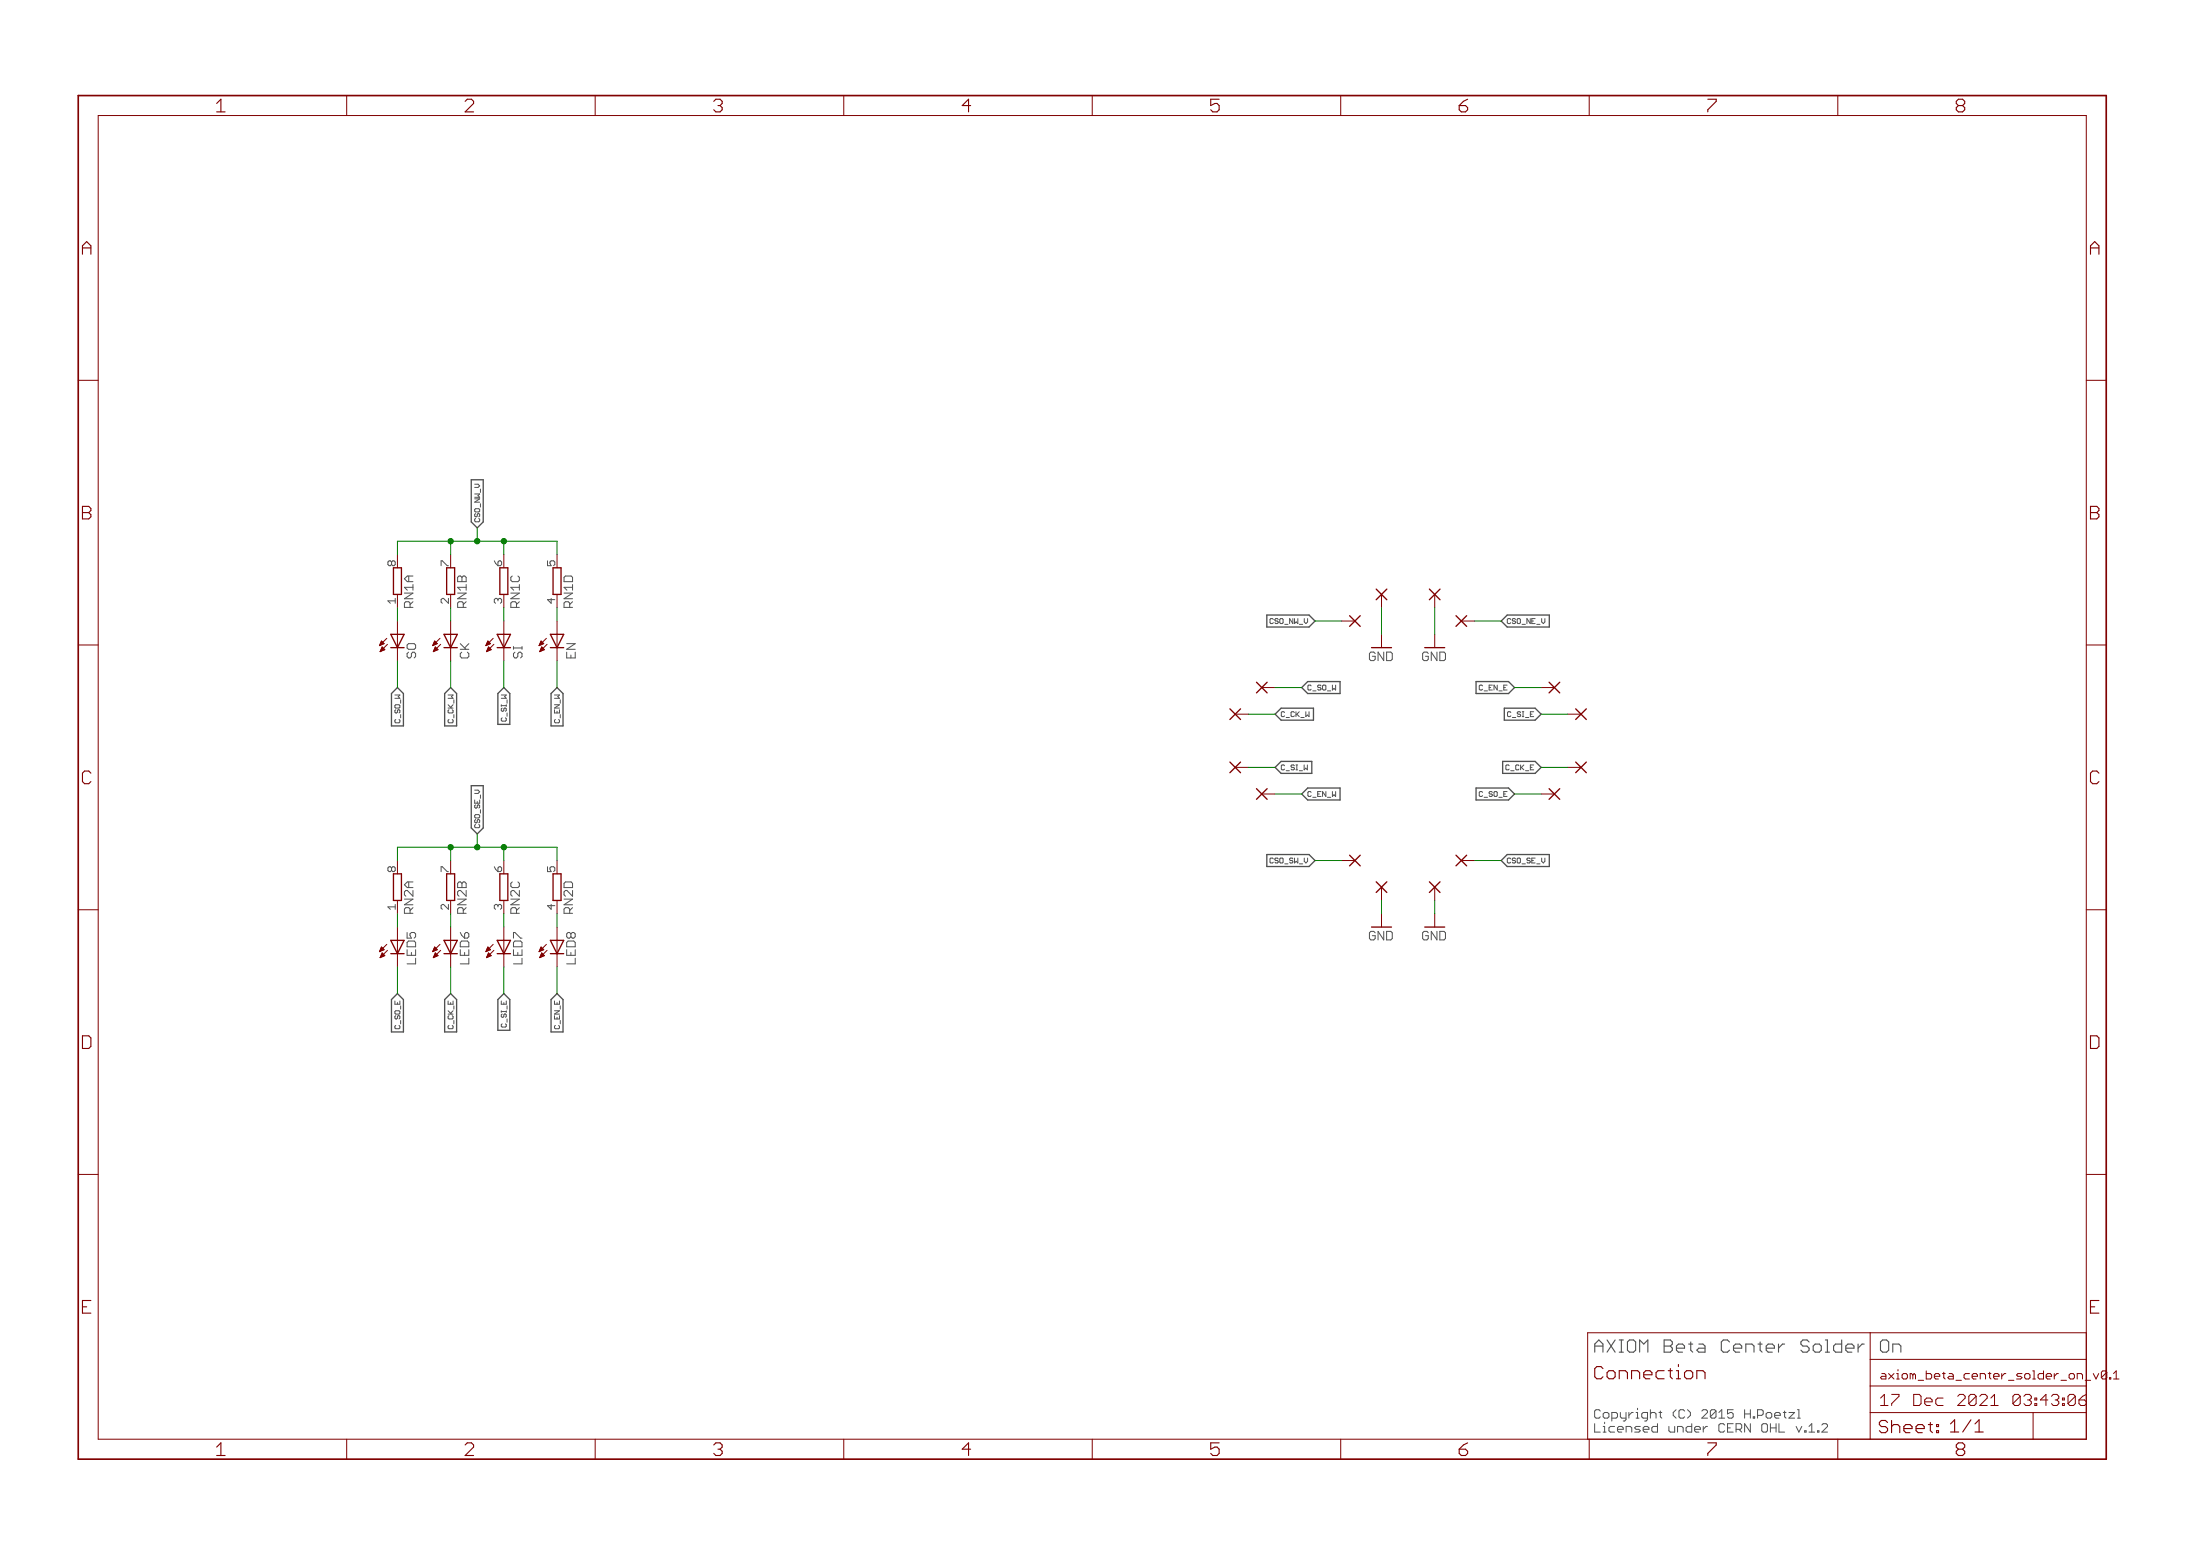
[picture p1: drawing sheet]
<svg xmlns="http://www.w3.org/2000/svg" width="420mm" height="297mm" viewBox="0 0 420 297" stroke-linecap="round" stroke-linejoin="round" font-family="sans-serif">
<path d="M304.6 257h1.5M305.4 255.8l-.8 .8v1.5M359.5 255.8h.8l.4 .4v1.5l-.4 .4h-.8M361.5 258.1v-1.5h1.1l.4 .4v1.1" fill="none" stroke="#505050" stroke-width=".21"/>
<g fill="none" stroke="#505050" stroke-width=".19">
<path d="M90.7 97.3l.1-.2h.6l.2 .2v.3l-.2 .1h-.6l-.1-.1zM90.7 95.2h.9l-.9 .7h.9M90.7 94.3h.9l-.3 .3 .3 .3h-.9M90.7 92.4h.6l.3 .4-.3 .2h-.6M90.8 99l-.1 .1v.3l.1 .2h.6l.2-.2v-.3l-.2-.1M90.8 98l-.1 .2v.3l.3 .2 .1-.2v-.3l.3-.2 .2 .2v.3l-.2 .2M91.8 93.4v.6M91.8 96.2v.6M74.8 107.3l-.3-.2h-.2l-.2 .2v.5l.2 .2h.2l.3-.2M75.5 114.7h-1.4l.4 .5M77.2 115.1v.9h1.7M77.2 113.2h1.7l-1.7 1.1h1.7"/>
<path d="M77.5 114.9h.6M78.9 112.1h-1.7l.6 .6M78.9 110h-1.1l-.6 .5 .6 .5h1.1M84.2 108v-.9h.3l.9 .9M84.5 115.2l-.3-.3v-.4l.3-.3h.2l.9 1M87.4 115.1v.9h1.6M87.4 113.2h1.6l-1.6 1.1h1.6M87.7 114.9h.5M87.9 110h-.2l-.3 .2v.8h1.6M89 112.1h-1.6l.5 .6M94.4 107.1l.7 .9M95.1 114.5l-.2-.3h-.3l-.2 .3v.4l.2 .3"/>
<path d="M97.6 115.1v.9h1.6M97.6 113.2h1.6l-1.6 1.1h1.6M97.8 114.9h.6M97.8 110l-.2 .2v.6l.2 .2h1.1M99.2 112.1h-1.6l.5 .6M104.6 107.1v.9h.7l-.3-.5v-.2l.3-.2M106 114.5h-1.4l.7 .7M107.7 115.1v.9h1.6M107.7 113.2h1.6l-1.6 1.1h1.6M108 114.9h.5M109.1 110h-1.1l-.3 .2v.8h1.6M109.3 112.1h-1.6l.6 .6"/>
<path d="M243.2 118.3l-.2-.2h-.3l-.2 .2v.6l.2 .1h.3l.2-.1M288.5 118.3l-.1-.2h-.4l-.1 .2v.6l.1 .1h.4l.1-.1M288.8 118.9l.2 .1h.3M289.3 118.1h-.3l-.2 .2 .2 .3h.3M75.4 134.7l.2-.2h.6l.2 .2v.3l-.2 .2h-.6l-.2-.2zM75.4 132.7h1l-.3 .3 .3 .3h-1M75.6 137.4l-.2 .1v.3l.2 .2h.6l.2-.2v-.3l-.2-.1M75.6 135.5l-.2 .1v.4l.3 .1 .2-.1v-.4l.3-.1 .2 .1v.4l-.2 .1M76.5 133.6v.6M76.5 136.4v.6M78 124.5l-.3 .3v.5l.3 .3h.3M79.1 122.9h-1.1l-.3 .2v.6l.3 .3h1.1"/>
<path d="M85.6 135.2h.9M85.6 132.7h.9l-.3 .3 .3 .3h-.9M85.6 134.5l.6 .7M85.7 137.4l-.1 .1v.3l.1 .2h.7l.1-.2v-.3l-.1-.1M85.7 135.5l-.1 .1v.4l.1 .1h.7l.1-.1v-.4l-.1-.1M86.5 134.5l-.4 .5M86.7 133.6v.6M86.7 136.4v.6M87.9 124h1.6M87.9 122.9l1.1 1.1M88.2 124.5l-.3 .3v.5l.3 .3h1.1M95.7 134.5v.4"/>
<path d="M95.7 134.7h1M95.7 132.7h1l-.3 .3 .3 .3h-1M95.9 137l-.2 .2v.3l.2 .2h.6l.2-.2v-.3l-.2-.2M95.9 135.2l-.2 .1v.3l.4 .2 .1-.2v-.3l.3-.1 .2 .1v.3l-.2 .2M96.7 134.5v.4M96.8 133.6v.6M96.8 136.1v.6M98.1 123.4v.6M98.1 123.7h1.6M98.3 124.5l-.2 .3v.5l.2 .3h.3M105.9 134.5h.9l-.9 .7h.9M105.9 132.7h.9l-.3 .3 .3 .3h-.9"/>
<path d="M105.9 135.5v.6h.9v-.6M106.1 137.4l-.2 .1v.3l.2 .2h.6l.1-.2v-.3l-.1-.1M106.4 135.8v.3M107 133.6v.6M107 136.4v.6M108.2 124.5v1.1h1.7M108.2 122.9h1.7l-1.7 1.1h1.7M245.3 136l-.1-.1h-.3l-.2 .1v.7l.2 .1h.3l.1-.1M245.6 137h.7M250.4 130.9l-.1-.1h-.4l-.1 .1v.7l.1 .1h.4l.1-.1M250.7 131.9h.6M283.1 130.9l-.1-.1-.5 .1v.7l.2 .1 .4-.1"/>
<path d="M283.4 131.9h.7M288.5 136l-.1-.1h-.3l-.2 .1v.7l.2 .1 .4-.1M288.8 137h.7M90.7 152.7v.6h.9v-.6M90.7 150.8h.6l.3 .4-.3 .3h-.6M90.8 153.6l-.1 .2v.3l.3 .2 .1-.2v-.3l.3-.2 .2 .2v.3l-.2 .2M90.8 155.5h.6l.2 .2v.3l-.2 .1h-.6l-.1-.1v-.3zM90.8 156.4l-.1 .2v.3l.3 .2 .1-.2v-.3l.3-.2 .2 .2v.3l-.2 .2M90.8 157.4l-.1 .1v.4l.1 .1h.6l.2-.1v-.4l-.2-.1M91.1 153v.3M91.8 151.8v.6M91.8 154.6v.6"/>
<path d="M245.3 146.2l-.1-.2h-.3l-.2 .2v.6l.2 .2h.3l.1-.2M245.6 147.1h.7M250.4 151.3l-.1-.2h-.4l-.1 .2v.6l.1 .1h.4l.1-.1M250.7 152.2h.6M283.1 151.3l-.1-.2-.5 .2v.6l.2 .1 .4-.1M283.4 152.2h.7M288.2 146.2l-.1-.2-.5 .2v.6l.2 .2 .4-.2M288.5 147.1h.7M74.8 165.7l-.3-.2h-.2l-.2 .2v.5l.2 .2h.2l.3-.2M75.5 173.1h-1.4l.4 .5M77.2 173.5v.8h1.7M77.2 171.6h1.7l-1.7 1.1h1.7"/>
<path d="M77.5 173.3h.6M77.7 178v1.1h.9l-.3-.5v-.3l.3-.3M77.8 170h-.3l-.3 .3v.5l.3 .3M77.8 168.4l-.6 .5 .6 .5M79.1 179.6h-1.1l-.3 .3v.8h1.7M84.2 166.4v-.9h.3l.9 .9M84.5 173.6l-.3-.2v-.5l.3-.2h.2l.9 .9M87.4 173.5v.8h1.6M87.4 171.6h1.6l-1.6 1.1h1.6M87.7 173.3h.5M87.9 178l.3 .6 .5 .5M87.9 168.4h-.2l-.3 .2v.8h1.6"/>
<path d="M87.9 170h-.2l-.3 .3v.5l.3 .3M89.3 179.6h-1.1l-.3 .3v.8h1.6M94.4 165.5l.7 .9M95.1 172.9l-.2-.2h-.3l-.2 .2v.5l.2 .2M97.6 173.5v.8h1.6M97.6 171.6h1.6l-1.6 1.1h1.6M97.8 168.4l-.2 .2v.6l.2 .2h1.1M97.8 173.3h.6M98.1 179.1v-1.1h.2l1.1 1.1M98.1 170h-.3l-.2 .3v.5l.2 .3M99.4 179.6h-1.1l-.2 .3v.8h1.6M104.6 165.5v.9h.7l-.3-.5v-.2l.3-.2"/>
<path d="M106 172.9h-1.4l.7 .7M107.7 173.5v.8h1.6M107.7 171.6h1.6l-1.6 1.1h1.6M108 173.3h.5M108.3 170h-.3l-.3 .3v.5l.3 .3M108.8 178h-.3l-.3 .3v.5l.3 .3h.3M109.1 168.4h-1.1l-.3 .2v.8h1.6M109.6 179.6h-1.1l-.3 .3v.8h1.7M243.2 164l-.2-.2h-.3l-.2 .2v.6l.2 .1 .5-.1M288.5 164l-.1-.2-.5 .2v.6l.1 .1h.4l.1-.1M288.8 164.6l.2 .1h.3M289.3 163.8h-.3l-.2 .2 .2 .3h.3"/>
<path d="M75.4 191.1v.6h1v-.6M75.4 193.1l.2-.1h.6l.2 .1v.3l-.2 .2h-.6l-.2-.2zM75.6 193.9l-.2 .1v.4l.2 .1 .3-.1v-.4l.2-.1 .3 .1v.4l-.2 .1M75.6 195.7l-.2 .2v.3l.2 .2h.6l.2-.2v-.3l-.2-.2M75.9 191.4v.3M76.5 192v.6M76.5 194.8v.7M77.7 181.3v1.1h1.7M77.7 184h1.7M85.6 191.1v.6h.9v-.6M85.6 193.6h.9M85.6 193l.6 .6"/>
<path d="M85.7 193.9l-.1 .1v.4l.1 .1h.7l.1-.1v-.4l-.1-.1M85.7 195.7l-.1 .2v.3l.1 .2h.7l.1-.2v-.3l-.1-.2M86.1 191.4v.3M86.5 193l-.4 .4M86.7 192v.6M86.7 194.8v.7M87.9 181.3v1.1h1.6M87.9 184h1.6M95.7 191.1v.6h1v-.6M95.7 193v.3M95.7 193.1h1M95.9 193.6l-.2 .1v.4l.4 .1 .1-.1v-.4l.3-.1 .2 .1v.4l-.2 .1"/>
<path d="M95.9 195.5l-.2 .1v.3l.2 .2h.6l.2-.2v-.3l-.2-.1M96.2 191.4v.3M96.7 193v.3M96.8 192v.6M96.8 194.5v.6M98.1 181.3v1.1h1.6M98.1 184h1.6M105.9 191.1v.6h.9v-.6M105.9 193.9v.6h.9v-.6M105.9 193h.9l-.9 .6h.9M106.1 195.7l-.2 .2v.3l.2 .2h.6l.1-.2v-.3l-.1-.2M106.4 191.4v.3"/>
<path d="M106.4 194.2v.3M107 192v.6M107 194.8v.7M108.2 181.3v1.1h1.7M108.2 184h1.7M304.5 271.8v1.6h1.1M305.4 269.1h-.6l-.3 .3v1.1l.3 .2h.6M341.7 269.6h1l-1 1.1M343.3 269.1h.3v1.6M347.1 273.1h.3v.3h-.3zM347.9 272l.3-.2h.5l.3 .2v.3l-1.1 1.1h1.1"/>
</g>
<g fill="none" stroke="#505050" stroke-width=".25">
<path d="M90 91.6h2.3v8l-1.2 1.2-1.1-1.2zM251.1 118.6l-1.1-1.2h-8.1v2.3h8.1M286.7 118.6l1.1-1.2h8.1v2.3h-8.1zM74.8 132.4l1.1-1.1 1.1 1.1v6.2h-2.2zM86.1 131.3l1.1 1.1v6.2h-2.3v-6.2zM96.2 131.3l1.2 1.1v5.9h-2.3v-5.9zM105.2 132.4l1.2-1.1 1.1 1.1v6.2h-2.3zM243.5 136.3l1.2-1.1h6.1v2.3h-6.1zM248.6 131.3l1.1-1.2h6.2v2.3h-6.2zM289.2 131.3l-1.1-1.2h-6.2v2.3h6.2M294.3 136.3l-1.1-1.1h-5.9v2.3h5.9M90 150h2.3v8.1l-1.2 1.1-1.1-1.1z"/>
<path d="M243.5 146.5l1.2-1.1h5.8v2.2h-5.8zM249.7 150.4h6.2v2.3h-6.2l-1.1-1.1zM289.2 151.6l-1.1-1.2h-6.2v2.3h6.2M294.3 146.5l-1.1-1.1h-6.2v2.2h6.2M251.1 164.3l-1.1-1.2h-8.1v2.3h8.1M286.7 164.3l1.1-1.2h8.1v2.3h-8.1zM74.8 190.8l1.1-1.1 1.1 1.1v6.2h-2.2zM84.9 190.8l1.2-1.1 1.1 1.1v6.2h-2.3zM95.1 190.8l1.1-1.1 1.2 1.1v5.9h-2.3zM105.2 190.8l1.2-1.1 1.1 1.1v6.2h-2.3z"/>
</g>
<g fill="none" stroke="#800000" stroke-width=".21">
<path d="M42.2 18.9l-.8 .8M90 18.9h-.8l-.4 .4M90.4 19.7l-1.6 1.7h1.6M137.5 18.9h-.8l-.4 .4M185 18.9l-1.2 1.3h1.6M232.8 18.9h-1.6v1.3l.8-.5M279.5 19.3l-.8 .9M326.2 18.9h1.6M327.8 19.3l-1.6 1.7v.4M374.8 18.9h-.8l-.4 .4v.4l.4 .5M41.4 21.4h1.6M136.3 21l.4 .4h.8"/>
<path d="M231.2 21l.4 .4h.8M278.7 20.2v.8l.4 .4h.8M278.7 20.2h1.2M374 20.2l-.4 .4v.4l.4 .4h.8M374 20.2h.8M15.7 47.3h1.7M16.6 46.1l-.9 .8v1.6M399.2 47.3h1.7M400 46.1l-.8 .8v1.6M15.7 97.9h1.3M17 96.7h-1.3v2.4h1.3M399.2 97.9h1.3"/>
<path d="M400.5 96.7h-1.3v2.4h1.3M16.2 147.2l-.5 .4v1.6l.5 .4M399.6 147.2l-.4 .4v1.6l.4 .4M17 197.7h-1.3v2.5h1.3M400.5 197.7h-1.3v2.5h1.3M15.7 249.5h.9M17.4 248.3h-1.7v2.4h1.7M399.2 249.5h.8M400.9 248.3h-1.7v2.4h1.7M41.4 277.9h1.6M42.2 275.4l-.8 .8M90 275.4h-.8l-.4 .4"/>
<path d="M90.4 276.2l-1.6 1.7h1.6M136.3 277.5l.4 .4h.8M137.5 275.4h-.8l-.4 .4M185 275.4l-1.2 1.2h1.6M231.2 277.5l.4 .4h.8M232.8 275.4h-1.6v1.2l.8-.4M278.7 276.6v.9l.4 .4h.8M278.7 276.6h1.2M279.5 275.8l-.8 .8M305.8 260.9h-.8l-.4 .4v1.5l.4 .4h.8M326.2 275.4h1.6M327.8 275.8l-1.6 1.7v.4"/>
<path d="M358.9 273.1l.4 .4h.8M360.1 271.2h-.8l-.4 .3v.4l.4 .4h.8M374 276.6l-.4 .5v.4l.4 .4h.8M374 276.6h.8M374.8 275.4h-.8l-.4 .4v.4l.4 .4"/>
</g>
<g fill="none" stroke="#800000" stroke-width=".19">
<path d="M66.2 18.2v3.9M113.7 18.2v3.9M161.1 18.2v3.9M208.6 18.2v3.9M256.1 18.2v3.9M303.5 18.2v3.9M351 18.2v3.9M18.8 22.1h379.6v252.6h-379.6zM14.9 72.6h3.9M398.4 72.6h3.9M75.9 105.9v2.5M75.9 113.5v2.5"/>
<path d="M75.9 118.6v7.6M86.1 105.9v2.5M86.1 113.5v2.5M86.1 118.6v7.6M96.2 105.9v2.5M96.2 113.5v2.5M96.2 118.6v7.6M106.4 105.9v2.5M106.4 113.5v2.5M106.4 118.6v7.6M256.2 118.6h2.6M263.8 113.5v2.5"/>
<path d="M274 113.5v2.5M279.1 118.6h2.5M14.9 123.1h3.9M72.5 123.2h.1M72.6 123.1h.3M72.6 122.9h.6M72.6 124.4h.1M72.6 122.8h.7M72.6 124.3h.3M72.7 122.7h.5M72.7 124.1h.5M72.7 122.6h.4"/>
<path d="M72.7 124h.8M72.8 122.5h.1M72.8 123.9h.6M72.9 122.4l.5 .5-.9 .4zM72.9 123.8h.4M72.9 123.7h.2M73 123.5h.1M73 123.5l.5 .5-.9 .4zM73.9 121.9l-1.4 1.4M74 123l-1.4 1.4M82.7 123.2h.1M82.7 123.1h.4"/>
<path d="M82.8 122.9h.6M82.8 124.4h.1M82.8 122.8h.7M82.8 124.3h.3M82.9 122.7h.4M82.9 124.1h.4M82.9 122.6h.3M82.9 124h.7M83 122.5h.1M83 123.9h.5M83 123.8h.4M83 122.4l.5 .5-.9 .4z"/>
<path d="M83.1 123.7h.2M83.1 123.5h.1M83.1 123.5l.6 .5-.9 .4zM84 121.9l-1.4 1.4M84.2 123l-1.4 1.4M92.8 123.2h.2M92.9 123.1h.3M92.9 122.9h.6M92.9 124.4h.1M93 122.8h.6M93 124.3h.2M93 122.7h.5"/>
<path d="M93 124.1h.5M93.1 122.6h.3M93.1 124h.7M93.1 122.5h.2M93.1 123.9h.6M93.2 123.8h.4M93.2 122.4l.5 .5-.9 .4zM93.2 123.7h.3M93.3 123.5h.1M93.3 123.5l.5 .5-.9 .4zM94.2 121.9l-1.4 1.4M94.3 123l-1.4 1.4"/>
<path d="M103 123.2h.1M103 123.1h.4M103.1 122.9h.6M103.1 124.4h.1M103.1 122.8h.7M103.1 124.3h.3M103.2 122.7h.5M103.2 124.1h.5M103.2 122.6h.3M103.2 124h.7M103.3 123.9h.5M103.3 122.5h.1"/>
<path d="M103.3 123.8h.4M103.3 122.4l.5 .5-.8 .4zM103.4 123.7h.2M103.4 123.5h.1M103.5 123.5l.5 .5-.9 .4zM104.4 121.9l-1.4 1.4M104.5 123l-1.4 1.4M235.9 136.3h2.5M241 131.3h2.5M263.8 121.1v2.5M274 121.1v2.5M294.3 131.3h2.6"/>
<path d="M299.4 136.3h2.5M398.4 123.1h3.9M235.9 146.5h2.5M241 151.6h2.5M294.3 151.6h2.6M299.4 146.5h2.5M14.9 173.7h3.9M75.9 164.3v2.5M75.9 171.9v2.5M75.9 177v7.6M86.1 164.3v2.5M86.1 171.9v2.5"/>
<path d="M86.1 177v7.6M96.2 164.3v2.5M96.2 171.9v2.5M96.2 177v7.6M106.4 164.3v2.5M106.4 171.9v2.5M106.4 177v7.6M256.2 164.3h2.6M263.8 169.4v2.5M263.8 174.4v2.6M274 169.4v2.5M274 174.4v2.6"/>
<path d="M279.1 164.3h2.5M398.4 173.7h3.9M72.5 181.6h.2M72.6 181.4h.4M72.6 182.8h.1M72.6 181.3h.7M72.7 181.2h.6M72.7 182.6h.3M72.7 181.1h.5M72.7 182.5h.5M72.8 181h.2M72.8 182.4h.7"/>
<path d="M72.8 180.8h.1M72.8 182.3h.5M72.9 180.8l.5 .5-.9 .4zM72.9 182.2h.3M72.9 182.1h.2M73 181.9l-.4 .9M73 181.9l.5 .5M73 181.9h.1M73.5 182.4l-.9 .4M73.9 180.3l-1.4 1.4M74 181.4l-1.4 1.4M82.7 181.6h.2"/>
<path d="M82.7 181.4h.4M82.8 182.8h.1M82.8 181.3h.6M82.8 181.2h.6M82.8 182.6h.3M82.9 181.1h.4M82.9 182.5h.5M82.9 181h.3M82.9 182.4h.7M83 180.8h.1M83 182.3h.5M83 180.8l.5 .5-.9 .4z"/>
<path d="M83 182.2h.4M83.1 182.1h.2M83.1 181.9h.1M83.1 181.9l-.3 .9M83.1 181.9l.6 .5M83.7 182.4l-.9 .4M84 180.3l-1.4 1.4M84.2 181.4l-1.4 1.4M92.8 181.6h.2M92.9 181.4h.4M92.9 181.3h.7M92.9 182.8h.1"/>
<path d="M93 181.2h.6M93 182.6h.3M93 181.1h.5M93 182.5h.6M93.1 181h.2M93.1 182.4h.7M93.1 180.8h.1M93.1 182.3h.6M93.2 180.8l.5 .5-.9 .4zM93.2 182.2h.3M93.2 182.1h.2M93.3 181.9h.1"/>
<path d="M93.3 181.9l-.4 .9M93.3 181.9l.5 .5-.9 .4M94.2 180.3l-1.4 1.4M94.3 181.4l-1.4 1.4M103 181.6h.2M103 181.4h.5M103.1 181.3h.6M103.1 182.8h.1M103.1 181.2h.7M103.1 182.6h.3M103.2 181.1h.4M103.2 182.5h.5"/>
<path d="M103.3 181h.2M103.3 182.4h.6M103.3 180.8h.1M103.3 182.3h.5M103.3 182.2h.4M103.3 180.8l.5 .5-.8 .4zM103.4 182.1h.2M103.4 181.9h.1M103.5 181.9l-.4 .9M103.5 181.9l.5 .5-.9 .4M104.4 180.3l-1.4 1.4M104.5 181.4l-1.4 1.4"/>
<path d="M14.9 224.2h3.9M398.4 224.2h3.9M398.4 254.4h-95.2v20.3M398.4 259.5h-41.2v15.2M66.2 274.7v3.9M113.7 274.7v3.9M161.1 274.7v3.9M208.6 274.7v3.9M256.1 274.7v3.9M303.5 274.7v3.9M351 274.7v3.9M357.2 269.7h41.2"/>
<path d="M357.2 264.6h41.2M359.2 268.3h1.4M359.4 262.2h.5l.3 .3M359.9 266.2l-.7 .7M360.2 262.7h-.8l-.3 .3 .3 .2h.8M388.3 269.7v5M398.5 266.2l-.8 .4-.7 .7h1.1l.4 .3v.3l-.4 .4h-.7M402.9 263h.2v.2h-.2zM403.6 263.2h1.1M403.6 262.2l.6-.5v1.5"/>
</g>
<path d="M14.9 18.2h387.4v260.4h-387.4z" fill="none" stroke="#800000" stroke-width=".32"/>
<g fill="none" stroke="#800000" stroke-width=".25">
<path d="M75.1 108.4v5.1M76.7 108.4v5.1M85.3 108.4v5.1M86.8 108.4v5.1M95.5 108.4v5.1M97 108.4v5.1M105.6 108.4v5.1M107.1 108.4v5.1M257.7 117.5l2.1 2.1M259.8 117.5l-2.1 2.1M262.8 112.5l2.1 2M264.9 112.5l-2.1 2"/>
<path d="M273 112.5l2 2M275 112.5l-2 2M278.1 117.5l2 2.1M280.1 117.5l-2 2.1M74.6 121.1h2.6l-1.3 2.5zM74.6 123.6h2.6M84.8 123.6h2.5M84.8 121.1h2.5l-1.2 2.5zM95 123.6h2.5M95 121.1h2.5l-1.3 2.5zM105.1 123.6h2.6M105.1 121.1h2.6l-1.3 2.5z"/>
<path d="M234.9 135.3l2 2.1M236.9 135.3l-2 2.1M240 130.2l2 2.1M242 130.2l-2 2.1M295.8 130.2l2.1 2.1M297.9 130.2l-2.1 2.1M300.9 135.3l2.1 2.1M303 135.3l-2.1 2.1M234.9 145.5l2 2M236.9 145.5l-2 2M240 150.6l2 2M242 150.6l-2 2"/>
<path d="M295.8 150.6l2.1 2M297.9 150.6l-2.1 2M300.9 145.5l2.1 2M303 145.5l-2.1 2M74.6 179.5h2.6l-1.3 2.6zM75.1 166.8v5.1M76.7 166.8v5.1M84.8 179.5h2.5l-1.2 2.6zM85.3 166.8v5.1M86.8 166.8v5.1M95 179.5h2.5l-1.3 2.6zM95.5 166.8v5.1"/>
<path d="M97 166.8v5.1M105.1 179.5h2.6l-1.3 2.6zM105.6 166.8v5.1M107.1 166.8v5.1M257.7 163.3l2.1 2M259.8 163.3l-2.1 2M262.8 168.3l2.1 2.1M264.9 168.3l-2.1 2.1M273 168.3l2 2.1M275 168.3l-2 2.1M278.1 163.3l2 2M280.1 163.3l-2 2"/>
<path d="M74.6 182.1h2.6M84.8 182.1h2.5M95 182.1h2.5M105.1 182.1h2.6"/>
</g>
<g fill="none" stroke="#008000" stroke-width=".19">
<path d="M75.9 105.9v-2.6h30.5v2.6M75.9 116v2.6M86.1 103.3v2.6M86.1 116v2.6M91.1 100.8v2.5M96.2 103.3v2.6M96.2 116v2.6M106.4 116v2.6M251.1 118.6h5.1M263.8 116v5.1M274 116v5.1M281.6 118.6h5.1"/>
<path d="M75.9 126.2v5.1M86.1 126.2v5.1M96.2 126.2v5.1M106.4 126.2v5.1M238.4 136.3h5.1M243.5 131.3h5.1M289.2 131.3h5.1M294.3 136.3h5.1M91.1 159.2v2.5M238.4 146.5h5.1M243.5 151.6h5.1M289.2 151.6h5.1"/>
<path d="M294.3 146.5h5.1M75.9 164.3v-2.6h30.5v2.6M75.9 174.4v2.6M86.1 161.7v2.6M86.1 174.4v2.6M96.2 161.7v2.6M96.2 174.4v2.6M106.4 174.4v2.6M251.1 164.3h5.1M263.8 171.9v2.5M274 171.9v2.5M281.6 164.3h5.1"/>
<path d="M75.9 184.6v5.1M86.1 184.6v5.1M96.2 184.6v5.1M106.4 184.6v5.1"/>
</g>
<g fill="#008000" stroke="#008000" stroke-width=".19">
<circle cx="86.1" cy="103.3" r=".51"/>
<circle cx="96.2" cy="103.3" r=".51"/>
<circle cx="91.1" cy="103.3" r=".51"/>
<circle cx="86.1" cy="161.7" r=".51"/>
<circle cx="96.2" cy="161.7" r=".51"/>
<circle cx="91.1" cy="161.7" r=".51"/>
</g>
<g font-size="3.7" fill="#800000">
<text x="42.9" y="21.4">1</text>
<text x="90.3" y="21.4">2</text>
<text x="137.8" y="21.4">3</text>
<text x="185.3" y="21.4">4</text>
<text x="232.7" y="21.4">5</text>
<text x="280.2" y="21.4">6</text>
<text x="327.6" y="21.4">7</text>
<text x="375.1" y="21.4">8</text>
<text x="17.2" y="48.6">A</text>
<text x="400.7" y="48.6">A</text>
<text x="17.2" y="99.2">B</text>
<text x="400.7" y="99.2">B</text>
<text x="17.1" y="149.7">C</text>
<text x="400.6" y="149.7">C</text>
<text x="17" y="200.2">D</text>
<text x="400.5" y="200.2">D</text>
<text x="42.9" y="277.9">1</text>
<text x="90.3" y="277.9">2</text>
<text x="137.8" y="277.9">3</text>
<text x="185.3" y="277.9">4</text>
<text x="232.7" y="277.9">5</text>
<text x="280.2" y="277.9">6</text>
<text x="327.6" y="277.9">7</text>
<text x="375.1" y="277.9">8</text>
</g>
<g font-size="3.6" fill="#800000">
<text x="306" y="258.2">AXIOM Beta Center Solder On</text>
<text x="306" y="263.3">Connection</text>
<text x="360.4" y="273.6">Sheet: 1/1</text>
</g>
<g font-size="3.2" fill="#800000">
<text x="360.6" y="268.4">17 Dec 2021</text>
<text x="382.3" y="268.4">03:43:07</text>
</g>
<g font-size="2.5" fill="#505050">
<text x="80.5" y="116" transform="rotate(-90 80.5 116)">RN1A</text>
<text x="90.7" y="116" transform="rotate(-90 90.7 116)">RN1B</text>
<text x="100.8" y="116" transform="rotate(-90 100.8 116)">RN1C</text>
<text x="111" y="116" transform="rotate(-90 111 116)">RN1D</text>
<text x="81" y="125.7" transform="rotate(-90 81 125.7)">SO</text>
<text x="91.2" y="125.7" transform="rotate(-90 91.2 125.7)">CK</text>
<text x="101.3" y="125.7" transform="rotate(-90 101.3 125.7)">SI</text>
<text x="111.5" y="125.7" transform="rotate(-90 111.5 125.7)">EN</text>
<text x="80.5" y="174.4" transform="rotate(-90 80.5 174.4)">RN2A</text>
<text x="90.7" y="174.4" transform="rotate(-90 90.7 174.4)">RN2B</text>
<text x="100.8" y="174.4" transform="rotate(-90 100.8 174.4)">RN2C</text>
<text x="111" y="174.4" transform="rotate(-90 111 174.4)">RN2D</text>
<text x="81" y="184.1" transform="rotate(-90 81 184.1)">LED5</text>
<text x="91.2" y="184.1" transform="rotate(-90 91.2 184.1)">LED6</text>
<text x="101.3" y="184.1" transform="rotate(-90 101.3 184.1)">LED7</text>
<text x="111.5" y="184.1" transform="rotate(-90 111.5 184.1)">LED8</text>
<text x="306" y="270.8">Copyright (C) 2015 H.Poetzl</text>
<text x="306" y="273.5">Licensed under CERN OHL v.1.2</text>
</g>
<g font-size="2.5" fill="#800000">
<text x="262.2" y="126.2">GND</text>
<text x="272.4" y="126.2">GND</text>
<text x="262.2" y="179.5">GND</text>
<text x="272.4" y="179.5">GND</text>
</g>
<text font-size="2.3" fill="#800000" x="360.6" y="263.3">axiom_beta_center_solder_on_v0.1</text>
<g font-size="2.1" fill="#800000">
<text x="77.1" y="108" transform="rotate(-90 77.1 108)">8</text>
<text x="87.3" y="108" transform="rotate(-90 87.3 108)">7</text>
<text x="97.4" y="108" transform="rotate(-90 97.4 108)">6</text>
<text x="107.6" y="108" transform="rotate(-90 107.6 108)">5</text>
<text x="77.1" y="115.2" transform="rotate(-90 77.1 115.2)">1</text>
<text x="87.3" y="115.2" transform="rotate(-90 87.3 115.2)">2</text>
<text x="97.4" y="115.2" transform="rotate(-90 97.4 115.2)">3</text>
<text x="107.6" y="115.2" transform="rotate(-90 107.6 115.2)">4</text>
<text x="77.1" y="166.5" transform="rotate(-90 77.1 166.5)">8</text>
<text x="87.3" y="166.5" transform="rotate(-90 87.3 166.5)">7</text>
<text x="97.4" y="166.5" transform="rotate(-90 97.4 166.5)">6</text>
<text x="107.6" y="166.5" transform="rotate(-90 107.6 166.5)">5</text>
<text x="77.1" y="173.6" transform="rotate(-90 77.1 173.6)">1</text>
<text x="87.3" y="173.6" transform="rotate(-90 87.3 173.6)">2</text>
<text x="97.4" y="173.6" transform="rotate(-90 97.4 173.6)">3</text>
<text x="107.6" y="173.6" transform="rotate(-90 107.6 173.6)">4</text>
</g>
<g font-size="1.4" fill="#505050">
<text x="243.7" y="119.1">CSO_NW_V</text>
<text x="289.4" y="119.1">CSO_NE_V</text>
<text x="251.3" y="131.8">C_SO_W</text>
<text x="284.4" y="131.8">C_EN_E</text>
<text x="246.2" y="136.8">C_CK_W</text>
<text x="290.1" y="136.8">C_SI_E</text>
<text x="246.2" y="147">C_SI_W</text>
<text x="289.5" y="147">C_CK_E</text>
<text x="251.3" y="152.1">C_EN_W</text>
<text x="284.3" y="152.1">C_SO_E</text>
<text x="243.8" y="164.8">CSO_SW_V</text>
<text x="289.4" y="164.8">CSO_SE_V</text>
</g>
</svg>
